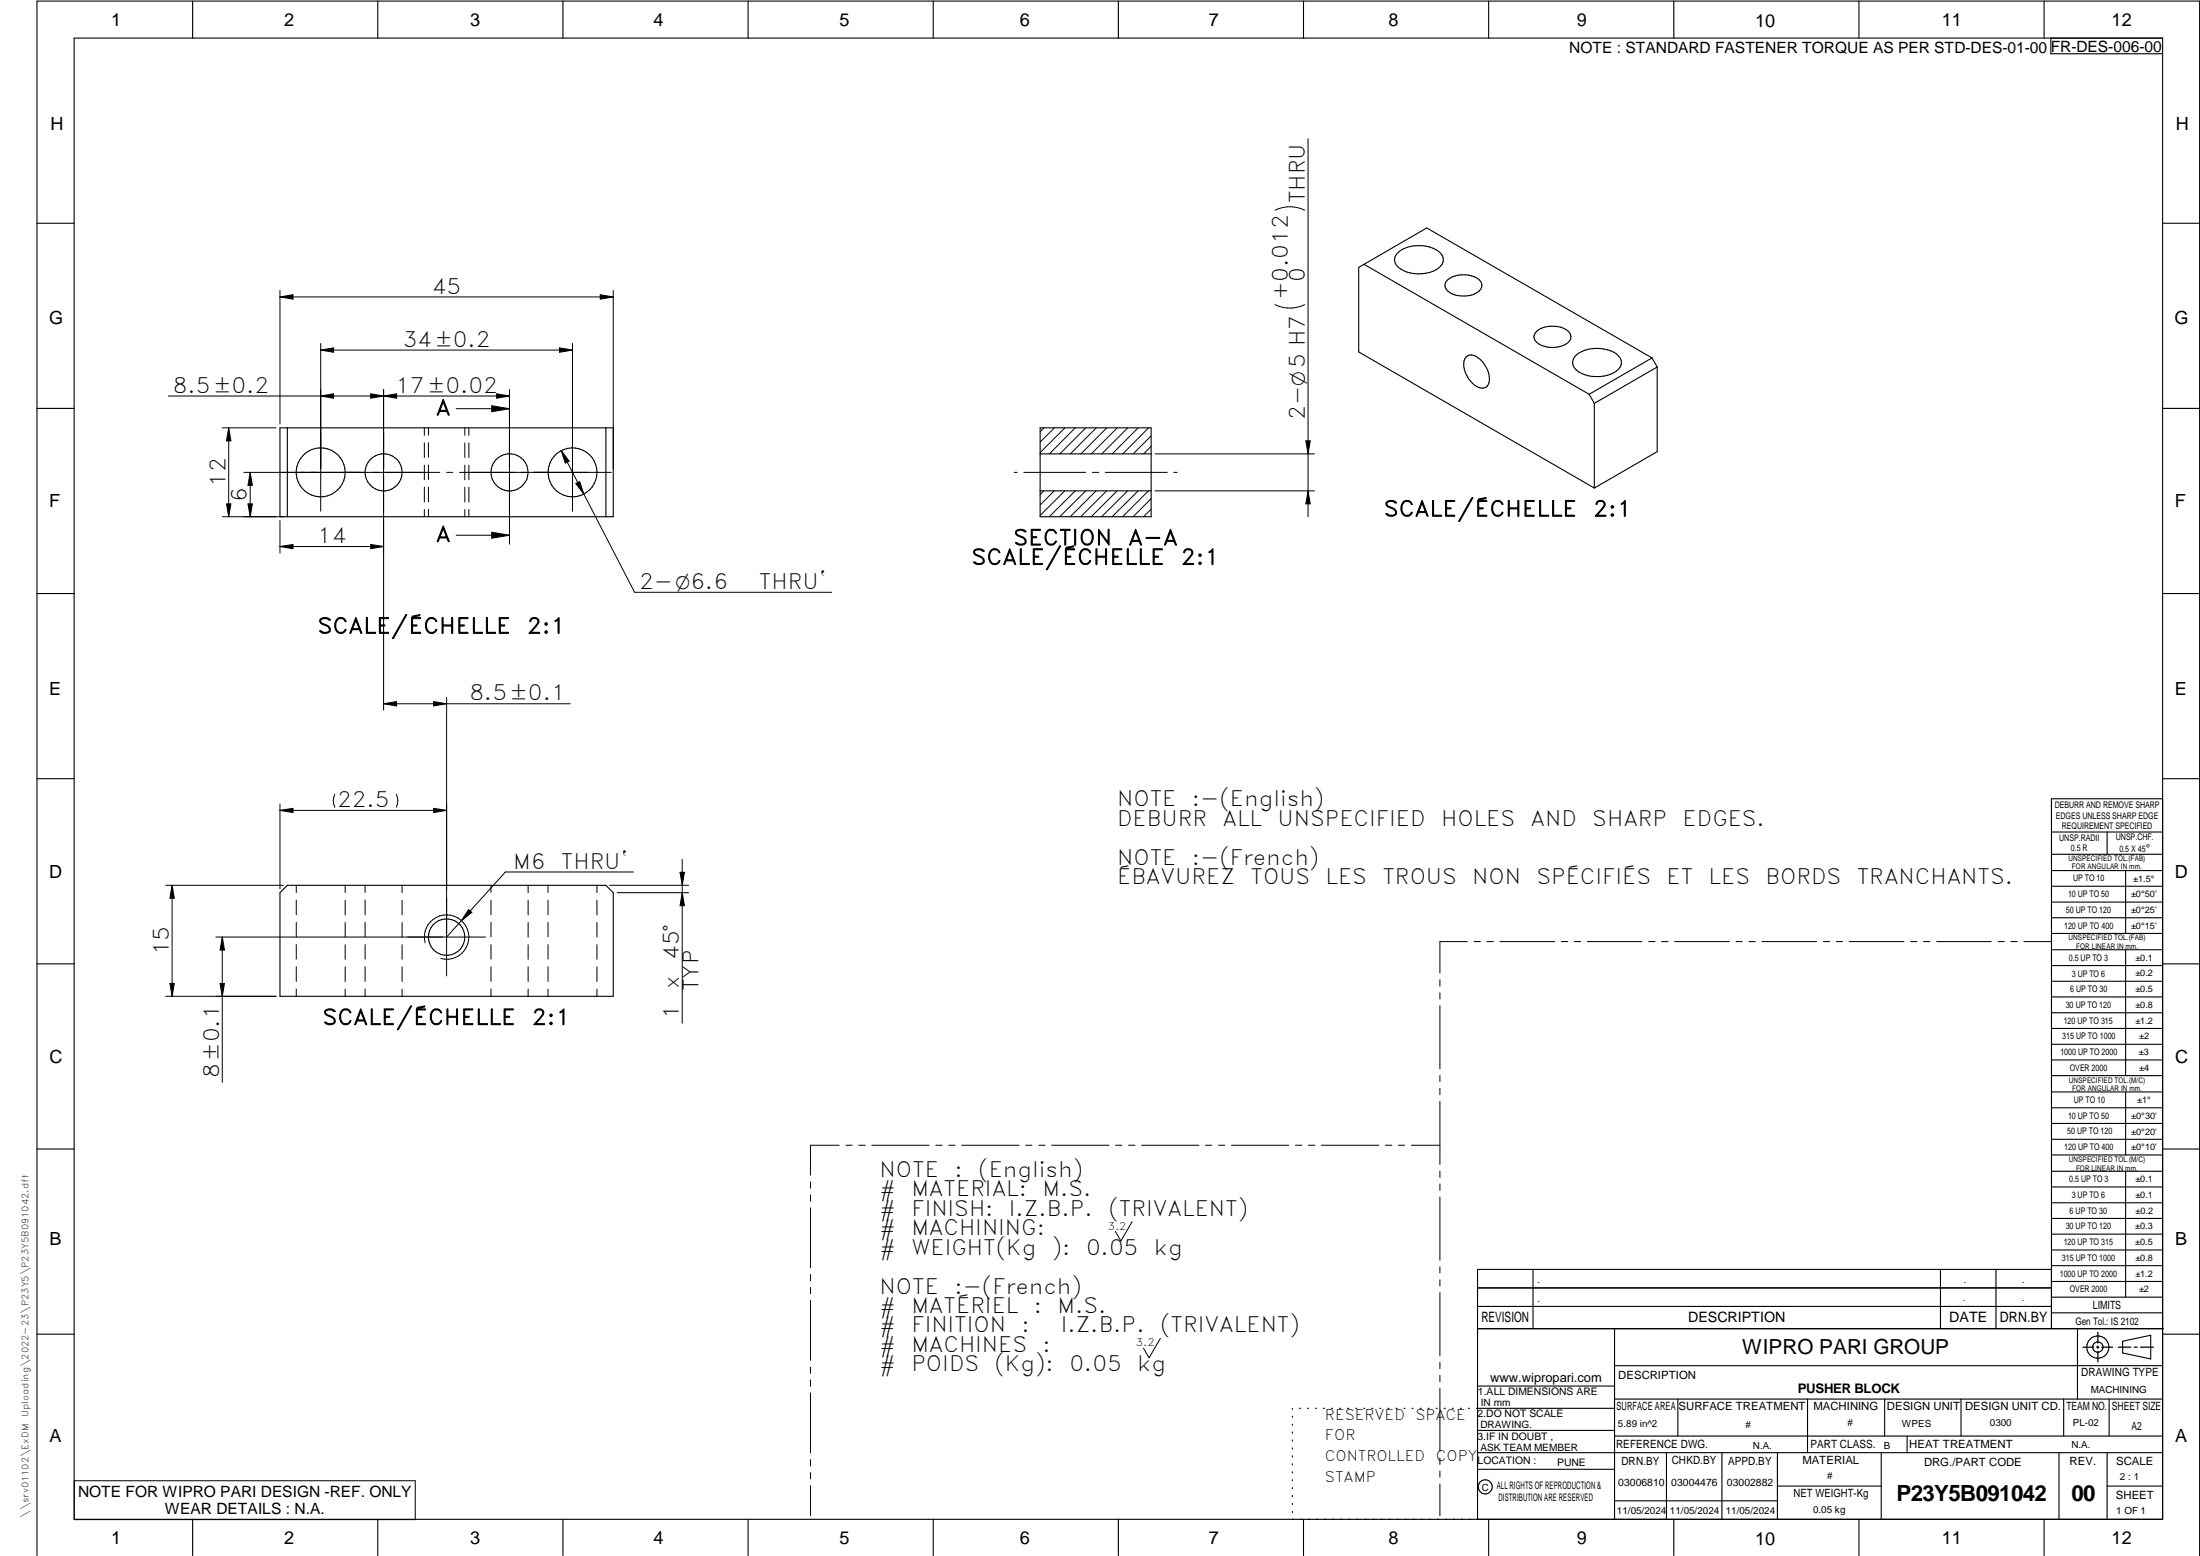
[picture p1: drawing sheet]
<svg xmlns="http://www.w3.org/2000/svg" width="594mm" height="420mm" viewBox="0 0 594 420" stroke-linecap="round" stroke-linejoin="round" font-family="sans-serif">
<g fill="none" stroke="#000" stroke-width=".3">
<path d="M20 10.3h564v400h-564zM52 .3v10M102 .3v10M152 .3v10M202 .3v10M252 .3v10M302 .3v10M352 .3v10M402 .3v10M452 .3v10M502 .3v10M552 .3v10"/>
<path d="M553.8 10.3v4.2h30.2M10 60.3h10M368.3 71.4l60.8 35.1M368.3 71.4l-1.4 .8v22.8l63.6 36.8M368.3 71.4l17-9.8 60.8 35M377.6 68.1a9.5 9.5 0 0 1 11.4 .3 2.57 2.57 0 0 1-.6 4 9.4 9.4 0 0 1-11.3-.8 2.44 2.44 0 0 1 .5-3.5zM390.9 75.6a7.3 7.3 0 0 1 8.6 0 2.03 2.03 0 0 1-.6 3.4 7.5 7.5 0 0 1-8-.4 1.86 1.86 0 0 1 0-3zM584 60.3h10M395.9 96.4a2.36 2.36 0 0 1 3.3 .2 6.7 6.7 0 0 1 2.7 7.2 2.03 2.03 0 0 1-3 .6 7.4 7.4 0 0 1-3.6-6.9zM415 89.5a7.3 7.3 0 0 1 8.5 0 2.01 2.01 0 0 1-.6 3.4 7.1 7.1 0 0 1-8.3-.9 1.82 1.82 0 0 1 .4-2.5zM425.7 95.8a9.8 9.8 0 0 1 10.8-.2 2.65 2.65 0 0 1 0 4.6 9.8 9.8 0 0 1-10.8-.3 2.57 2.57 0 0 1 0-4.1zM446.1 96.6l-17 9.9"/>
<path d="M446.1 96.6l1.4 2.5M447.5 99.1v22.9l-17 9.8M447.5 99.1l-17 9.8M10 110.3h10M75.6 115.5h90v24h-90zM77.6 115.5v24M163.6 115.5v24M280.9 115.5h29.9v24h-29.9zM429.1 106.5l1.4 2.4M430.5 108.9v22.9M584 110.3h10M280.9 132.5h29.9"/>
<path d="M280.9 122.6h29.9M10 160.3h10M584 160.3h10M10 210.3h10M584 215.7h-30v143.1M584 210.3h10M554 224.7h30M554 230.7h30M554 235.1h30M554 239.3h30M569 224.7v6M574 235.1v17"/>
<path d="M75.6 241l2-1.9h86l2 1.9v28h-90zM554 243.6h30M554 247.8h30M554 252.1h30M554 256.5h30M574 256.5v33.9M10 260.3h10M554 260.7h30M554 265h30M554 269.2h30M554 273.5h30M554 277.7h30"/>
<path d="M584 260.3h10M554 282h30M554 286.2h30M554 290.4h30M554 294.9h30M554 299.1h30M574 294.9v17M10 310.3h10M554 303.4h30M554 307.6h30M554 311.9h30M554 316.3h30"/>
<path d="M574 316.3v34M584 310.3h10M554 320.5h30M554 324.8h30M554 329h30M554 333.2h30M554 337.5h30M399 358.8h185.2M399 352.8h155M399 347.8h155M414 342.8v16M436 358.8v51.5"/>
<path d="M524 342.8v16M539 342.8v16M554 341.8h30M554 346h30M554 350.3h30M554 354.5h30M554 342.8h-155v67.5M561 358.8v19M10 360.3h10M399 374.3h37M436 377.8h148M453.1 377.8v10"/>
<path d="M488.1 377.8v14.5M508.9 377.8v10M529.5 377.8v10M557.3 377.8v10M569.5 377.8v10M573.2 362.2l7.6-1.6v6.3l-7.6-1.6zM584 368.8h-148M584 360.3h10M349 380.3v.3M349 382.4v.3M349 384.6v.3M349 386.7v.3"/>
<path d="M349 388.8v.3M349 391v.3M349 393.1v.3M349 395.3v.3M349 397.4v.3M349 399.5v.3M350.9 380.3h.2M353.1 380.3h.2M355.2 380.3h.3M357.4 380.3h.3M359.6 380.3h.3M361.7 380.3h.3"/>
<path d="M363.9 380.3h.3M366.1 380.3h.3M368.3 380.3h.2M370.4 380.3h.3M372.6 380.3h.3M374.8 380.3h.3M376.9 380.3h.4M379.1 380.3h.3M381.3 380.3h.3M383.4 380.3h.4M385.6 380.3h.3M387.8 380.3h.3"/>
<path d="M390 380.3h.3M392.2 380.3h.3M394.3 380.3h.3M396.5 380.3h.3M398.7 380.3h37.3M399 396.7h37M399 392.3h185M399 386.2h37M436 387.8h148M450 392.3v18M465 392.3v18M480 392.3v18"/>
<path d="M508 392.3v18M515 387.8v4.5M556 392.3v18M569 392.3v18M52 410.3v9.7M102 410.3v9.7M152 410.3v9.7M202 410.3v9.7M252 410.3v9.7M302 410.3v9.7M349 401.7v.3M349 403.8v.4"/>
<path d="M349 406v.3M349 408.1v.3M352 410.3v9.7M402 410.3v9.7M436 405.3h44M452 410.3v9.7M480 401.3h28M502 410.3v9.7M552 410.3v9.7M569 401.3h15M10 420v-419.7h584v419.7"/>
<circle cx="86.6" cy="127.6" r="6.6"/>
<circle cx="103.6" cy="127.6" r="5"/>
<circle cx="137.6" cy="127.5" r="5"/>
<circle cx="154.6" cy="127.6" r="6.6"/>
<circle cx="120.6" cy="253" r="4.9"/>
<circle cx="566.5" cy="363.7" r="1.39"/>
<circle cx="566.5" cy="363.8" r="3"/>
<circle cx="401.1" cy="401.5" r="1.9"/>
</g>
<g fill="none" stroke="#000" stroke-width=".27">
<path d="M353.2 37.5v102M352.3 56.8a9 9 0 0 0-8 0M75.6 78.4v36.1M162.1 79.6l3.5 .6-3.5 .6zM165.6 78.4v48.1M75.6 80.2l3.5-.6v1.2zM75.6 80.2h90M86.6 92.8v45.2M86.6 94.5h68M86.6 94.5l3.5-.6v1.2zM151.1 93.9l3.5 .6-3.5 .6zM154.6 92.8v45.2"/>
<path d="M352.3 82.3a9 9 0 0 1-8 0M45.5 106.9h92.1M60 115.5h14.5M61.8 115.5l.6 3.5h-1.2zM61.8 115.5v24M86.6 106.9l3.5-.6v1.2zM100.1 106.3v1.2l7-1.2v1.2zM103.6 105.2v86.6M114.6 115.5v2.1M114.6 119.6v3.9M115.7 115.5v2M115.7 119.5v4"/>
<path d="M123.2 110.4h14.4M125.5 115.5v2.1M125.5 119.6v3.9M126.6 115.5v2.1M126.6 119.6v3.9M132.8 109.6l4.8 .8-4.8 .8zM134.1 106.3l3.5 .6-3.5 .6zM137.6 105.2v36.7M281.9 115.5l-1 1.1M284.7 115.5l-3.8 3.9M287.6 115.5l-6.7 6.7M290.4 115.5l-7 7.1"/>
<path d="M293.2 115.5l-7 7.1M296 115.5l-7 7.1M298.9 115.5l-7 7.1M301.7 115.5l-7 7.1M304.5 115.5l-7 7.1M307.3 115.5l-7 7.1M310.2 115.5l-7 7.1M310.8 117.7l-4.8 4.9M352.6 119h1.2l-.6 3.6zM61.2 136.1h1.2l-.6 3.4zM65.8 127.6h53M67 136.1h1.1l-.5 3.4z"/>
<path d="M67.6 127.6l.5 3.5h-1.1zM67.6 127.6v11.9M76.5 139.5h-16.5M114.6 125.6v3.9M114.6 131.6v4M114.6 137.6v1.9M115.7 125.6v3.9M115.7 131.5v4M115.7 137.5v2M120.6 127.6h1.7M124.1 127.6h41M125.5 125.6v3.9"/>
<path d="M125.5 131.6v4M125.5 137.6v1.9M126.6 125.6v3.9M126.6 131.6v4M126.6 137.6v1.9M151.5 121.7l2.2 2.8-1.1 .6zM151.5 121.7l19.9 38.2h53.2M155.5 130.6l1-.6 1.1 3.4zM273.8 127.6h.9M276.5 127.6h16.7M281.8 132.5l-.9 1.1M284.7 132.5l-3.8 3.9"/>
<path d="M287.5 132.5l-6.6 6.7M290.4 132.5l-7.1 7M293.2 132.5l-7 7M295 127.6h1.7M296 132.5l-7 7M298.5 127.6h16.7M298.8 132.5l-7 7M301.7 132.5l-7 7M304.5 132.5l-7 7M307.3 132.5l-7 7M310.1 132.5l-7 7M310.8 120.5l-2 2.1"/>
<path d="M310.8 137.5l-2 2M310.8 134.7l-4.8 4.8M311.9 122.6h43.1M311.9 132.5h43.1M317 127.6h.9M353.2 132.5l.6 3.6h-1.2zM75.6 147.6l3.5-.6v1.2zM75.6 147.6h28M75.6 140.6v8.8M100.1 147l3.5 .6-3.5 .6zM123.2 144.5h14.4M132.8 143.7l4.8 .8-4.8 .8z"/>
<path d="M137.6 142.1v4.8M103.6 190l3.5-.6v1.2zM103.6 190h50.4M117.1 189.4l3.5 .6-3.5 .6zM120.6 188.3v75.2M75.6 218.8h45M75.6 218.8l3.5-.5v1.1zM75.6 217.1v22.9M90.4 214.5a3.9 3.9 0 0 0 0 3.5M107 214.5a3.9 3.9 0 0 1 0 3.5M117.1 218.3l3.5 .5-3.5 .6zM44.7 239.1h31.8"/>
<path d="M46.5 239.1v29.9M46.5 239.1l.6 3.4h-1.2zM80 239.1v1.9M93.2 239.1v1.9M98.6 239.1v1.9M108.6 239.1v1.9M132.6 239.1v1.9M142.6 239.1v1.9M148 239.1v1.9M161.2 239.1v1.9M164.6 239.1h21.4M171.1 235.5h-34.6l-15.9 17.5"/>
<path d="M183.6 235.5h1.2l-.6 3.6zM184.2 232v44.3M58.3 253h72.8M60 253v39.3M60 253l.6 3.5h-1.2zM80 243v4M80 249v4M80 255.1v3.9M93.2 243.1v4M93.2 249.1v3.9M93.2 255.1v3.9M98.6 243v4"/>
<path d="M98.6 249v4M98.6 255.1v3.9M108.6 243.1v4M108.6 249.1v3.9M108.6 255.1v3.9M114.8 254.6a6 6 0 0 1 5.3-7.5 6 6 0 0 1 6.5 6.5 6 6 0 0 1-7.6 5.2M126.5 245.6l.9 .8-2.8 2.2zM132.6 243v4M132.6 249v4M132.6 255.1v3.9M142.6 243.1v4M142.6 249.1v3.9"/>
<path d="M142.6 255.1v3.9M148 243v4M148 249v4M148 255.1v3.9M161.2 243.1v4M161.2 249.1v3.9M161.2 255.1v3.9M166.7 241h19.3M184.2 241l.6 3.6h-1.2zM396.2 254.3h-7.4v8.5M398.1 254.3h1.6M401.5 254.3h1.8"/>
<path d="M405 254.3h14.8M421.6 254.3h1.7M425.1 254.3h1.7M428.6 254.3h14.8M445.2 254.3h1.7M448.7 254.3h1.7M452.2 254.3h14.8M468.8 254.3h1.7M472.3 254.3h1.7M475.8 254.3h14.8M492.4 254.3h1.7M495.8 254.3h1.8"/>
<path d="M499.4 254.3h14.7M516 254.3h1.6M519.4 254.3h1.8M522.9 254.3h14.8M539.5 254.3h1.7M543 254.3h1.7M546.5 254.3h7.4M45.9 265.6h1.2l-.6 3.4zM59.4 265.6h1.2l-.6 3.4zM74.5 269h-29.8M80 261v4M80 267v2"/>
<path d="M93.2 261.1v3.9M93.2 267.1v1.9M98.6 261v4M98.6 267v2M108.6 261.1v3.9M108.6 267.1v1.9M132.6 261v4M132.6 267v2M142.6 261.1v3.9M142.6 267.1v1.9M148 261v4M148 267v2"/>
<path d="M161.2 261.1v3.9M161.2 267.1v1.9M388.8 264.5v1.8M388.8 268.1v1.6M388.8 271.6v17M388.8 290.4v1.7M388.8 293.9v1.7M388.8 297.4v17M218.9 319.2v1.6M226.6 309.2h-7.7v8.1M228.4 309.2h1.7M231.9 309.2h1.7"/>
<path d="M235.4 309.2h15.5M252.7 309.2h1.7M256.2 309.2h1.7M259.7 309.2h15.5M277 309.2h1.7M280.5 309.2h1.7M284 309.2h15.5M301.2 309.2h1.8M304.8 309.2h1.7M308.3 309.2h15.5M325.5 309.2h1.7M329.1 309.2h1.6"/>
<path d="M332.6 309.2h15.4M349.8 309.2h1.7M353.3 309.2h1.7M356.8 309.2h15.5M374.1 309.2h1.7M377.6 309.2h1.7M381.1 309.2h7.7M388.8 316.2v1.7M388.8 319.7v1.7M218.9 322.6v1.8M218.9 326.1v16.2M305.7 329.9l-3 5.2-1.5-2.6"/>
<path d="M388.8 323.2v17.1M218.9 344.1v1.8M218.9 347.6v1.7M218.9 351.2v16.1M388.8 342.1v1.6M388.8 345.6v1.7M388.8 349v17.1M218.9 369.1v1.7M218.9 372.6v1.8M218.9 376.1v16.2M313.3 361.4l-3 5.2-1.5-2.6M388.8 367.9v1.7"/>
<path d="M388.8 371.4v1.7M388.8 374.9v17M20.1 399.8h92v10.5h-92zM218.9 394.1v1.8M218.9 397.6v1.7M388.8 393.7v1.7M388.8 397.2v1.7M218.9 401.2v8.1M388.8 400.7v8.6"/>
</g>
<path d="M566.5 359.7v3M562.5 363.8h2.9M566.1 363.8h.7M566.5 363.4v.7M566.5 364.9v2.8M567.6 363.8h2.9M572 363.8h3.4M576.3 363.8h.8M578 363.8h3.5" fill="none" stroke="#000" stroke-width=".34"/>
<g fill="#000">
<path d="M75.6 80.2l3.5-.6v1.2zM162.1 79.6l3.5 .6-3.5 .6zM86.6 94.5l3.5-.6v1.2zM151.1 93.9l3.5 .6-3.5 .6zM61.8 115.5l.6 3.5h-1.2zM86.6 106.9l3.5-.6v1.2zM100.1 106.3l3.5 .6-3.5 .6zM103.6 106.9l3.5-.6v1.2zM132.8 109.6l4.8 .8-4.8 .8zM134.1 106.3l3.5 .6-3.5 .6zM352.6 119h1.2l-.6 3.6zM61.2 136.1h1.2l-.6 3.4z"/>
<path d="M67.6 127.6l.5 3.5h-1.1zM67 136.1h1.1l-.5 3.4zM151.5 121.7l2.2 2.8-1.1 .6zM155.5 130.6l1-.6 1.1 3.4zM353.2 132.5l.6 3.6h-1.2zM75.6 147.6l3.5-.6v1.2zM100.1 147l3.5 .6-3.5 .6zM132.8 143.7l4.8 .8-4.8 .8zM103.6 190l3.5-.6v1.2zM117.1 189.4l3.5 .6-3.5 .6zM75.6 218.8l3.5-.5v1.1zM117.1 218.3l3.5 .5-3.5 .6z"/>
<path d="M183.6 235.5h1.2l-.6 3.6zM46.5 239.1l.6 3.4h-1.2zM60 253l.6 3.5h-1.2zM126.5 245.6l.9 .8-2.8 2.2zM184.2 241l.6 3.6h-1.2zM45.9 265.6h1.2l-.6 3.4zM59.4 265.6h1.2l-.6 3.4z"/>
</g>
<g font-size="6">
<text x="512.1" y="405.2">P23Y5B091042</text>
<text x="559.4" y="405.2">00</text>
</g>
<g font-size="5.7">
<text x="352.3" y="54.9" transform="rotate(-90 352.3 54.9)">THRU</text>
<text x="352.3" y="76.1" transform="rotate(-90 352.3 76.1)">0</text>
<text x="116.6" y="79.3">45</text>
<text x="347.8" y="81" transform="rotate(-90 347.8 81)">+0.012</text>
<text x="108.7" y="93.6">34±0.2</text>
<text x="46.7" y="106">8.5±0.2</text>
<text x="106.8" y="106">17±0.02</text>
<text x="117.7" y="112.1">A</text>
<text x="352.3" y="113.3" transform="rotate(-90 352.3 113.3)">2-O5 H7</text>
<text x="60.9" y="131.5" transform="rotate(-90 60.9 131.5)">12</text>
<text x="66.7" y="135.5" transform="rotate(-90 66.7 135.5)">6</text>
<text x="373.7" y="139.4">SCALE/ÉCHELLE</text>
<text x="430.2" y="139.4">2:1</text>
<text x="85.6" y="146.7">14</text>
<text x="117.7" y="146.3">A</text>
<text x="273.6" y="147.2">SECTION</text>
<text x="304.7" y="147.2">A-A</text>
<text x="262.3" y="152.4">SCALE/ÉCHELLE</text>
<text x="318.9" y="152.4">2:1</text>
<text x="172.6" y="159">2-O6.6</text>
<text x="204.9" y="159">THRU`</text>
<text x="85.8" y="171">SCALE/ÉCHELLE</text>
<text x="142.3" y="171">2:1</text>
<text x="126.7" y="189.1">8.5±0.1</text>
<text x="91.1" y="218">22.5</text>
<text x="301.7" y="217.7">NOTE</text>
<text x="321.8" y="217.7">:-(English)</text>
<text x="301.7" y="223">DEBURR</text>
<text x="330.1" y="223">ALL</text>
<text x="345" y="223">UNSPECIFIED</text>
<text x="389.1" y="223">HOLES</text>
<text x="413.3" y="223">AND</text>
<text x="430" y="223">SHARP</text>
<text x="454.4" y="223">EDGES.</text>
<text x="301.7" y="233.5">NOTE</text>
<text x="321.8" y="233.5">:-(French)</text>
<text x="138.6" y="234.6">M6</text>
<text x="151.5" y="234.6">THRU`</text>
<text x="301.7" y="238.7">ÉBAVUREZ</text>
<text x="337.7" y="238.7">TOUS</text>
<text x="358" y="238.7">LES</text>
<text x="373.3" y="238.7">TROUS</text>
<text x="397.6" y="238.7">NON</text>
<text x="414.9" y="238.7">SPÉCIFIÉS</text>
<text x="450" y="238.7">ET</text>
<text x="461.4" y="238.7">LES</text>
<text x="476.8" y="238.7">BORDS</text>
<text x="501.4" y="238.7">TRANCHANTS.</text>
<text x="45.6" y="258" transform="rotate(-90 45.6 258)">15</text>
<text x="183.3" y="259.2" transform="rotate(-90 183.3 259.2)">45°</text>
<text x="183.3" y="267" transform="rotate(-90 183.3 267)">x</text>
<text x="188.6" y="267.6" transform="rotate(-90 188.6 267.6)">TYP</text>
<text x="183.3" y="275.1" transform="rotate(-90 183.3 275.1)">1</text>
<text x="87.1" y="276.7">SCALE/ÉCHELLE</text>
<text x="143.6" y="276.7">2:1</text>
<text x="59.2" y="291" transform="rotate(-90 59.2 291)">8±0.1</text>
<text x="237.5" y="317.8">NOTE</text>
<text x="257.7" y="317.8">:</text>
<text x="264.1" y="317.8">(English)</text>
<text x="237.5" y="323">#</text>
<text x="246.1" y="323">MATERIAL:</text>
<text x="281.5" y="323">M.S.</text>
<text x="237.5" y="328.3">#</text>
<text x="246.1" y="328.3">FINISH:</text>
<text x="272.4" y="328.3">I.Z.B.P.</text>
<text x="299.3" y="328.3">(TRIVALENT)</text>
<text x="237.5" y="333.5">#</text>
<text x="246.1" y="333.5">MACHINING:</text>
<text x="237.5" y="338.8">#</text>
<text x="246.1" y="338.8">WEIGHT(Kg</text>
<text x="284" y="338.8">):</text>
<text x="293.3" y="338.8">0.05</text>
<text x="311.6" y="338.8">kg</text>
<text x="237.5" y="349.3">NOTE</text>
<text x="257.7" y="349.3">:-(French)</text>
<text x="237.5" y="354.5">#</text>
<text x="237.5" y="359.8">#</text>
<text x="246.1" y="359.8">FINITION</text>
<text x="246.1" y="354.5">MATÉRIEL</text>
<text x="275.8" y="359.8">:</text>
<text x="279.2" y="354.5">:</text>
<text x="285.6" y="354.5">M.S.</text>
<text x="286.4" y="359.8">I.Z.B.P.</text>
<text x="313.3" y="359.8">(TRIVALENT)</text>
<text x="237.5" y="365">#</text>
<text x="246.1" y="365">MACHINES</text>
<text x="281.5" y="365">:</text>
<text x="237.5" y="370.3">#</text>
<text x="246.1" y="370.3">POIDS</text>
<text x="268.5" y="370.3">(Kg):</text>
<text x="288.8" y="370.3">0.05</text>
<text x="307.1" y="370.3">kg</text>
</g>
<text font-size="5.6" x="470.5" y="365.5">WIPRO PARI GROUP</text>
<g font-size="4.9">
<text x="30" y="6.9">1</text>
<text x="76.7" y="6.9">2</text>
<text x="127" y="6.9">3</text>
<text x="176.5" y="6.9">4</text>
<text x="226.7" y="6.9">5</text>
<text x="275.4" y="6.9">6</text>
<text x="326.4" y="6.9">7</text>
<text x="375" y="6.9">8</text>
<text x="425.8" y="6.9">9</text>
<text x="473.9" y="7.3">10</text>
<text x="524.3" y="6.9">11</text>
<text x="570.2" y="6.9">12</text>
<text x="13.6" y="35.1">H</text>
<text x="587.6" y="35.1">H</text>
<text x="13.2" y="87.5">G</text>
<text x="587.2" y="87.5">G</text>
<text x="13.2" y="137">F</text>
<text x="587.2" y="137">F</text>
<text x="13.2" y="187.6">E</text>
<text x="587.2" y="187.6">E</text>
<text x="13.2" y="237">D</text>
<text x="587.2" y="237">D</text>
<text x="13.4" y="287.1">C</text>
<text x="587.4" y="287.1">C</text>
<text x="13.4" y="336.2">B</text>
<text x="587.4" y="336.2">B</text>
<text x="13.4" y="389.3">A</text>
<text x="587.4" y="389.3">A</text>
<text x="30" y="416.9">1</text>
<text x="76.7" y="416.9">2</text>
<text x="127" y="416.9">3</text>
<text x="176.5" y="416.9">4</text>
<text x="226.7" y="416.9">5</text>
<text x="275.4" y="416.9">6</text>
<text x="326.4" y="416.9">7</text>
<text x="375" y="416.9">8</text>
<text x="425.8" y="416.9">9</text>
<text x="473.9" y="417.3">10</text>
<text x="524.3" y="416.9">11</text>
<text x="570.2" y="416.9">12</text>
</g>
<g font-size="4.2">
<text x="423.7" y="14.3">NOTE : STANDARD FASTENER TORQUE AS PER STD-DES-01-00</text>
<text x="553.8" y="14">FR-DES-006-00</text>
<text x="21.1" y="404.3">NOTE FOR WIPRO PARI DESIGN -REF. ONLY</text>
<text x="44.5" y="408.8">WEAR DETAILS : N.A.</text>
</g>
<g font-size="3.9">
<text x="400" y="357.1">REVISION</text>
<text x="455.9" y="357.1">DESCRIPTION</text>
<text x="526.4" y="357.1">DATE</text>
<text x="540" y="357.1">DRN.BY</text>
<text x="357.8" y="383.3">RESERVED</text>
<text x="382.3" y="383.3">SPACE</text>
<text x="357.8" y="388.9">FOR</text>
<text x="357.8" y="394.5">CONTROLLED</text>
<text x="387.8" y="394.5">COPY</text>
<text x="357.8" y="400">STAMP</text>
</g>
<text font-size="3.6" x="485.5" y="376.1">PUSHER BLOCK</text>
<text font-size="3.5" x="402.4" y="373.3">www.wipropari.com</text>
<g font-size="3.1">
<text x="565.1" y="353.5">LIMITS</text>
<text x="562" y="371.7">DRAWING TYPE</text>
<text x="437" y="372.3">DESCRIPTION</text>
<text x="436.5" y="380.8">SURFACE AREA</text>
<text x="453.3" y="380.8">SURFACE TREATMENT</text>
<text x="489.7" y="380.8">MACHINING</text>
<text x="509.5" y="380.8">DESIGN UNIT</text>
<text x="530.6" y="380.8">DESIGN UNIT CD.</text>
<text x="558" y="380.6">TEAM NO.</text>
<text x="570.3" y="380.7">SHEET SIZE</text>
<text x="575.6" y="386.1">A2</text>
<text x="436.4" y="391.1">REFERENCE DWG.</text>
<text x="437.8" y="395.5">DRN.BY</text>
<text x="451.4" y="395.4">CHKD.BY</text>
<text x="466.6" y="395.5">APPD.BY</text>
<text x="486.7" y="395.4">MATERIAL</text>
<text x="488.9" y="390.9">PART CLASS.</text>
<text x="515.6" y="390.9">HEAT TREATMENT</text>
<text x="519.6" y="395.9">DRG./PART CODE</text>
<text x="558.9" y="395.5">REV.</text>
<text x="571.4" y="395.6">SCALE</text>
<text x="484.3" y="404.2">NET WEIGHT-Kg</text>
<text x="571.4" y="404.7">SHEET</text>
</g>
<text font-size="3" x="579.5" y="230.1">°</text>
<g font-size="2.8">
<text x="299.1" y="332.1">3.2</text>
<text x="560.4" y="357.7">Gen Tol.: IS 2102</text>
<text x="306.7" y="363.6">3.2</text>
<text x="399.1" y="376.6">1.ALL DIMENSIONS ARE</text>
<text x="399" y="382.7">2.DO NOT SCALE</text>
<text x="399" y="388.7">3.IF IN DOUBT ,</text>
<text x="399" y="395.4">LOCATION :</text>
<text x="420.5" y="396">PUNE</text>
<text x="404.2" y="402">ALL RIGHTS OF REPRODUCTION &amp;</text>
<text x="437" y="401.2">03006810</text>
<text x="451.3" y="401.2">03004476</text>
<text x="466.3" y="401.2">03002882</text>
<text x="404.7" y="405.4">DISTRIBUTION ARE RESERVED</text>
</g>
<g font-size="2.7">
<text x="564.6" y="376.2">MACHINING</text>
<text x="399.9" y="379.7">IN mm</text>
<text x="399.7" y="385.7">DRAWING.</text>
<text x="436.9" y="385.4">5.89 in^2</text>
<text x="471.4" y="385.5">#</text>
<text x="498.9" y="385">#</text>
<text x="513.6" y="385.3">WPES</text>
<text x="537.3" y="385.1">0300</text>
<text x="559.7" y="385.1">PL-02</text>
<text x="399.7" y="391.8">ASK TEAM MEMBER</text>
<text x="473.4" y="391.2">N.A.</text>
<text x="508.7" y="391.2">B</text>
<text x="559.3" y="391.1">N.A.</text>
<text x="493.4" y="399.5">#</text>
<text x="572.5" y="399.7">2 : 1</text>
<text x="400.1" y="402.5">C</text>
<text x="436.6" y="408.7">11/05/2024</text>
<text x="450.9" y="408.8">11/05/2024</text>
<text x="466" y="408.9">11/05/2024</text>
<text x="489.6" y="408.5">0.05 kg</text>
<text x="571.4" y="408.7">1 OF 1</text>
</g>
<g font-size="2.5">
<text x="554.9" y="218.3">DEBURR AND REMOVE SHARP</text>
<text x="555.2" y="221">EDGES UNLESS SHARP EDGE</text>
<text x="556.1" y="227.1">UNSP.RADII</text>
<text x="556.8" y="223.8">REQUIREMENT SPECIFIED</text>
<text x="571.4" y="226.9">UNSP.CHF.</text>
<text x="559.2" y="229.9">0.5 R</text>
<text x="572.3" y="230.1">0.5 X 45</text>
<text x="559.8" y="238">UP TO 10</text>
<text x="576.1" y="238.1">±1.5°</text>
<text x="558.5" y="242.2">10 UP TO 50</text>
<text x="575.5" y="242.3">±0°50'</text>
<text x="557.4" y="250.7">120 UP TO 400</text>
<text x="557.9" y="246.5">50 UP TO 120</text>
<text x="575.5" y="250.7">±0°15'</text>
<text x="575.5" y="246.5">±0°25'</text>
<text x="558.7" y="259.4">0.5 UP TO 3</text>
<text x="559.5" y="263.7">3 UP TO 6</text>
<text x="576.6" y="263.6">±0.2</text>
<text x="576.6" y="259.4">±0.1</text>
<text x="559" y="267.9">6 UP TO 30</text>
<text x="576.6" y="267.9">±0.5</text>
<text x="557.8" y="272.2">30 UP TO 120</text>
<text x="576.6" y="272.2">±0.8</text>
<text x="556.9" y="280.7">315 UP TO 1000</text>
<text x="557.3" y="276.4">120 UP TO 315</text>
<text x="576.6" y="276.4">±1.2</text>
<text x="577.7" y="280.7">±2</text>
<text x="556.4" y="284.9">1000 UP TO 2000</text>
<text x="577.6" y="284.9">±3</text>
<text x="558.9" y="289.2">OVER 2000</text>
<text x="577.7" y="289.3">±4</text>
<text x="560" y="297.9">UP TO 10</text>
<text x="577.1" y="297.9">±1°</text>
<text x="558.5" y="302.1">10 UP TO 50</text>
<text x="575.5" y="302.1">±0°30'</text>
<text x="557.4" y="310.6">120 UP TO 400</text>
<text x="558.2" y="306.3">50 UP TO 120</text>
<text x="575.5" y="310.6">±0°10'</text>
<text x="575.5" y="306.4">±0°20'</text>
<text x="558.8" y="319.2">0.5 UP TO 3</text>
<text x="559.4" y="323.4">3 UP TO 6</text>
<text x="576.6" y="319.2">±0.1</text>
<text x="576.6" y="323.5">±0.1</text>
<text x="558.9" y="327.7">6 UP TO 30</text>
<text x="576.7" y="327.7">±0.2</text>
<text x="557.8" y="332">30 UP TO 120</text>
<text x="576.6" y="332">±0.3</text>
<text x="556.8" y="340.5">315 UP TO 1000</text>
<text x="557.3" y="336.3">120 UP TO 315</text>
<text x="576.6" y="336.3">±0.5</text>
<text x="576.6" y="340.5">±0.8</text>
<text x="415.2" y="346.4">.</text>
<text x="530.3" y="346.5">.</text>
<text x="545.9" y="346.4">.</text>
<text x="556.2" y="344.7">1000 UP TO 2000</text>
<text x="576.6" y="344.7">±1.2</text>
<text x="415.2" y="351.5">.</text>
<text x="530" y="351.3">.</text>
<text x="545.9" y="351.4">.</text>
<text x="558.9" y="349">OVER 2000</text>
<text x="577.6" y="349">±2</text>
</g>
<g font-size="2.4">
<text x="7.7" y="382.7" transform="rotate(-90 7.7 382.7)">Uploading\2022-23\P23Y5\P23Y5B091042.dft</text>
<text x="7.7" y="409.8" transform="rotate(-90 7.7 409.8)">\\srv01102\ExDM</text>
</g>
<g font-size="2.1">
<text x="558.5" y="232.4">UNSPECIFIED TOL.(FAB)</text>
<text x="559.5" y="234.7">FOR ANGULAR IN mm.</text>
<text x="558.6" y="253.9">UNSPECIFIED TOL.(FAB)</text>
<text x="560.7" y="256.3">FOR LINEAR IN mm.</text>
<text x="558.7" y="292.3">UNSPECIFIED TOL.(M/C)</text>
<text x="559.6" y="294.7">FOR ANGULAR IN mm.</text>
<text x="558.7" y="313.7">UNSPECIFIED TOL.(M/C)</text>
<text x="560.6" y="316.1">FOR LINEAR IN mm.</text>
</g>
</svg>
